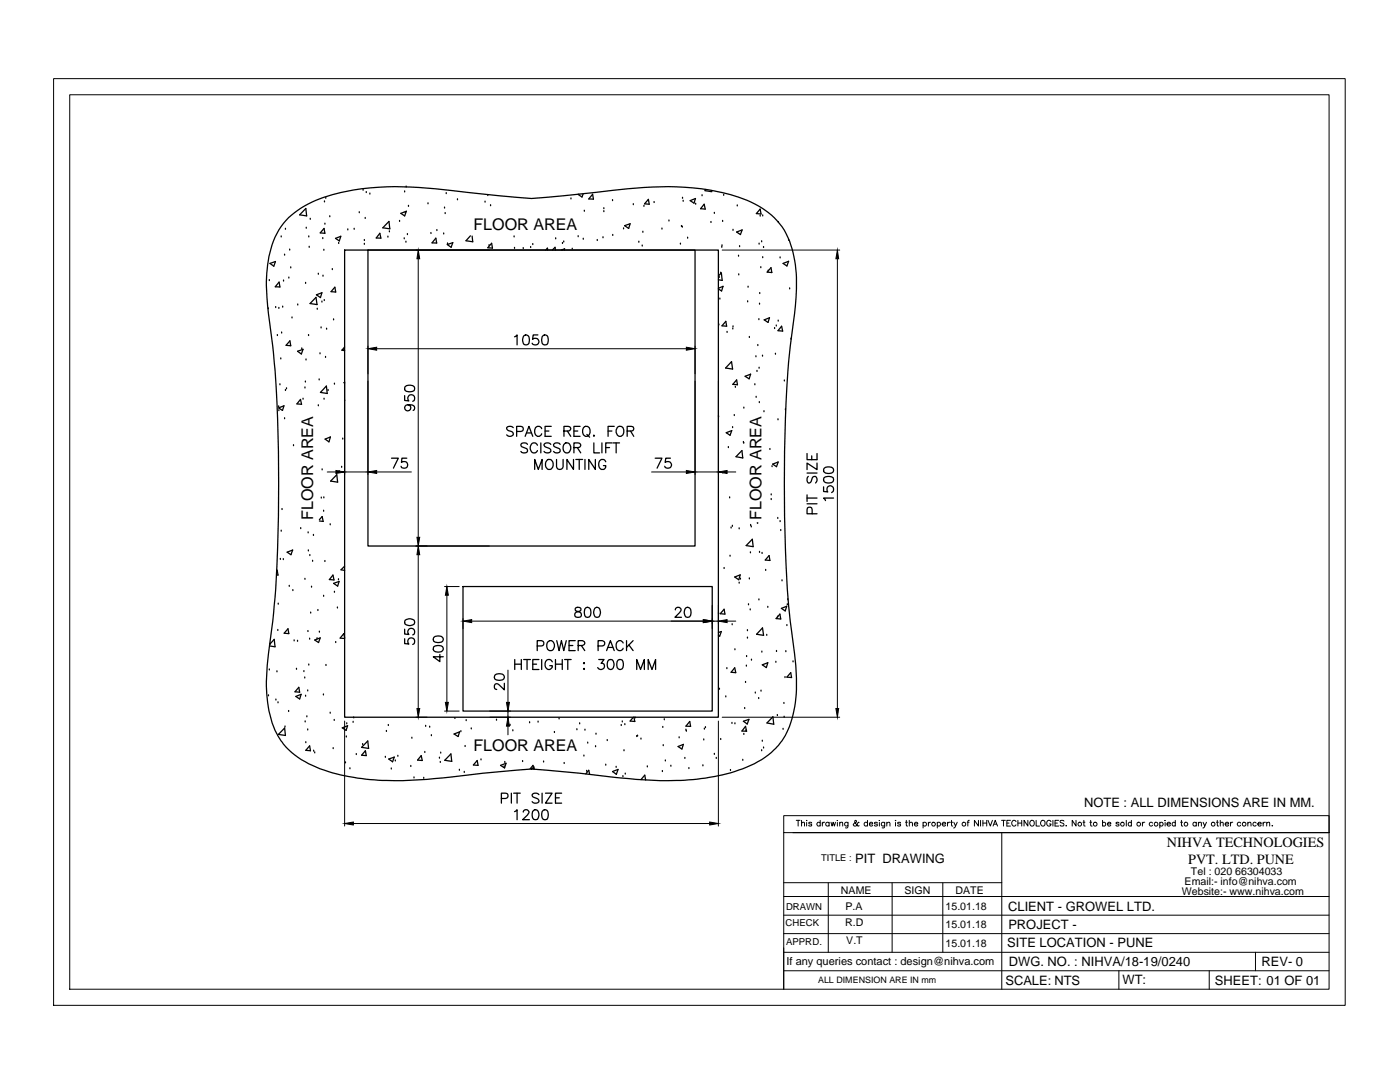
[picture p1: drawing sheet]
<svg xmlns="http://www.w3.org/2000/svg" width="279mm" height="216mm" viewBox="0 0 279 216" stroke-linecap="round" stroke-linejoin="round" font-family="sans-serif">
<!-- layer: 0 -->
<g fill="none" stroke="#000" stroke-width=".25">
<path d="M65 39.6h.1M72.5 38h.1M73.1 38.4h.1M73.8 38.7h.1M80.8 38.3h.1M81.1 37.3h.1M89.1 38.6h.1M91.3 39.9h.1M97.4 39h.1M113.9 39.7h.1M116.4 38.6l-.3 .7-.7-.5h.1M118.3 38.8l.1 .9h-.9z"/>
<path d="M129.4 39.8l.2 1-1-.1zM136.2 39.6h.1M140.1 39.1h.1M140.9 37.8l-.2 .2 1.4 .3-.1-.3M144.4 39h.1M53.7 56h.1M53.9 52.6l1.1-.4-.4 .9zM55.7 56.3l.2 1-1-.1zM56.1 47.3h.1M56.6 56.1h.1M56.8 50.9h.1M57 45.7h.1"/>
<path d="M57.6 43.4a23.4 23.4 0 0 1 12.1-5.3 58.6 58.6 0 0 1 17.1-.4l12.8 1.4 6.5 .5 9.6-.9a149.6 149.6 0 0 1 17.7-1.5 38.2 38.2 0 0 1 17.9 3.8 13.6 13.6 0 0 1 7.1 10.2 37.2 37.2 0 0 1 0 13 180.7 180.7 0 0 0-1.8 25.8 252.3 252.3 0 0 0 1.3 35.6 63.6 63.6 0 0 1 1 10.4 19.5 19.5 0 0 1-3.1 12.1 17 17 0 0 1-9.2 5.9 48.5 48.5 0 0 1-18.1 1.6l-22.4-2.2-9.7 .9a106.5 106.5 0 0 1-21.7 1.3 33.5 33.5 0 0 1-14.6-4 13.7 13.7 0 0 1-6.4-9.8 37.2 37.2 0 0 1 .1-13 181.6 181.6 0 0 0 1.8-25.8 258.3 258.3 0 0 0-1.4-35.6 60.5 60.5 0 0 1-1-12.9 16.8 16.8 0 0 1 4.4-11.1zM57.6 55.5h.1M57.8 49.9h.1M58 53.5h.1M61 56.5h.1M61 41.6l.2 1.5-1.4-.2zM61.1 45.5h.1M61.6 47.3h.1M61.7 49.3h.1M61.9 43.8h.1M63.1 59.3l.2 1.5-1.4-.2zM63.1 58.8l1.1-.4-.2 1z"/>
<path d="M63.5 54.7h.1M64.4 47.6h.1M64.5 55.1h.1M64.6 49.9h.1M64.7 45.6l.1 1-.9-.1zM64.7 60h.1M64.8 40.3h.1M64.8 44.7h.1M65.8 43.3h.1M66.3 53.8h.1M66.8 57.3l.2 1-.9-.1zM67 47.6l1-.5-.3 1z"/>
<path d="M67.6 48.6h.1M68.8 49.9h74.6v93.2h-74.6zM69.4 45.9h.1M70.7 45.7h.1M71.7 42.4h.1M72.7 48h.1M72.7 48.8h.1M72.9 43.6h.1M73.4 49.9h65.3v59.1h-65.3zM75.8 46.6l.2 .9h-.9zM77.4 47.3h.1M77.6 44.2l.2 1.5-1.4-.2z"/>
<path d="M77.7 46.3h.1M79.7 44.2h.1M80 42.6l1.1-.5-.3 1zM80.7 47.7h.1M80.9 42.5h.1M81 48.3h.1M81.3 46.8h.1M81.5 41.2h.1M85.4 40.7h.1M86 46.6h.1M87 47.5l.2 1h-1zM87.2 46h.1"/>
<path d="M88.5 46.7h.1M88.7 41.5h.1M88.8 42.6h.1M89.3 48.8l1.1-.4-.4 .9zM89.3 48.7h.1M93.9 47.1l-.9 .9 1.3 .2-.1-1.1M96.8 40.3h.1M97.6 49h.1M97.9 41h.1M98.1 48.5l.2 1-.9-.1zM102.6 47.3h.1M102.7 49.6h.1"/>
<path d="M104.4 49.6h.1M105.9 49.4h.1M106.3 48.8h.1M108.9 49.9l.3-.4 .1 .4M110.2 49.9l.6-.6 .1 .6M110.9 47.7h.1M112 49.9l.7-.3-.1 .3M112.3 48.6h.1M112.5 48.3h.1M114.2 49.7h.1M115.4 47.2h.1M116.4 47.7h.1"/>
<path d="M116.6 42.1h.1M119.2 48h.1M120.3 47.4h.1M120.5 41.6h.1M120.5 42.2h.1M122.2 40h.1M122.3 47h.1M124.4 45.7h.1M124.7 45l1.1-.4-.3 1zM126.4 40.8h.1M127.5 48.3h.1M128.2 49.1h.1"/>
<path d="M128.3 46.3h.1M128.5 41.2h.1M130.5 40.4h.1M132.1 45.7h.1M133.5 44.1h.1M135.8 48.7h.1M136 45.2h.1M136.2 45.3h.1M136.3 40.2h.1M137.2 47.5h.1M137.7 40l1.1-.4-.3 .9zM138.8 40.8h.1"/>
<path d="M140.5 40.8l.2 .9-.9-.1zM141.9 44.4h.1M142.6 42.6h.1M143.4 55.1l.6-.6 .1 1.5-.7-.2M143.4 57.5l.9-.4-.3 1-.6-.5M143.5 55.4h.1M143.7 59.7h.1M143.8 54.5h.1M144 49.3h.1M144.1 49.1h.1M144.2 44.2h.1M146.3 46h.1"/>
<path d="M147 46.3l1.1-.4-.3 .9zM147.1 41.1h.1M147.4 51.1h.1M147.4 54.8h.1M147.6 49.2h.1M149.3 57.3h.1M151.5 48.7h.1M151.6 58.6h.1M151.7 43.1h.1M151.7 41.7l.2 1-1-.1zM151.8 53.4h.1M152 48.2h.1"/>
<path d="M152.2 43.1h.1M152.2 51.4h.1M152.4 49.4h.1M153.3 54.1h.1M153.9 53.4l.1 1-.9-.1zM155.3 44.4h.1M155.7 51.5h.1M156.3 52.6l1.1-.5-.4 1zM157.4 47.9h.1M157.6 57.6h.1M53.5 61.6h.1M55 61.4h.1"/>
<path d="M55.4 67h.1M55.7 61.5h.1M55.9 76.8h.1M56 71.6h.1M56.2 66.4h.1M56.4 61.3h.1M57 77.9h.1M57.2 77.6h.1M57.9 68l.1 1-.9-.1zM58.3 63.4h.1M59.4 70.1l1.1-.4-.4 .9zM59.4 60.9h.1"/>
<path d="M60 79.7l.2 1-.9-.1zM60.2 69.6h.1M60.5 79.7h.1M60.9 77.4h.1M60.9 76.2h.1M61.1 71.8h.1M61.6 67h.1M63.3 61.7h.1M63.7 75.8h.1M63.9 70.6h.1M64.1 65.4h.1M64.2 60.3h.1"/>
<path d="M64.7 79.7h.1M65 71.3h.1M65.1 77l.2 1.5-1.3-.2zM65.2 65.7h.1M65.5 77.9h.1M66.6 63.8h.1M66.7 76.7h.1M68.5 70h.1M68.8 80h.1M68.8 69.2l-.6 .7h.6M68.8 76.3l-.1 .1h.1M80.8 78.9v1l.8 .1a.7 .7 0 0 1 0-1.1 .7 .7 0 0 1 1 .2 .7 .7 0 0 1-.2 1"/>
<path d="M80.8 77.2a1.28 1.28 0 0 1 1.9 .2v.2a1.08 1.08 0 0 1-1.6 .5 .64 .64 0 0 1-.3-.9zM102.7 67.2l.5-.4v2M104.6 67a.64 .64 0 0 1 1 .2 1.66 1.66 0 0 1-.2 1.5 .67 .67 0 0 1-1-.2 1.5 1.5 0 0 1 .2-1.5zM107.3 66.8h-.9l-.1 .9a.72 .72 0 0 1 1.1 0 .72 .72 0 0 1-.1 1.1 .72 .72 0 0 1-1.1-.3M108.4 67a.59 .59 0 0 1 .9 .2 1.83 1.83 0 0 1-.1 1.5 .71 .71 0 0 1-1-.2 1.66 1.66 0 0 1 .2-1.5zM143.5 64.8h.1M144.9 64.1l.1 1-.9-.1zM145.1 66.3h.1M146 72.2l.2 1.4-1.4-.2zM146.2 65.6h.1M146.3 65.2h.1M146.8 77.3h.1"/>
<path d="M147 75.8l.2 1-1-.1zM148.7 75.1l1.1-.4-.3 .9zM149.2 60.2h.1M149.5 67.3h.1M150.7 76.8h.1M150.9 71.2h.1M150.9 79.3h.1M151.1 74.1h.1M151.2 68.9h.1M151.5 63.8h.1M151.5 73.5h.1M151.6 60.7h.1"/>
<path d="M152.2 71.1h.1M152.5 63.8l1.1-.4-.3 .9zM154.6 65.6h.1M154.8 70.7h.1M154.9 65.1h.1M155.3 64.1h.1M156 65.1l.2 1-.9-.1zM156.5 76h.1M157.8 67.7h.1M55.6 81.2h.1M55.6 81.4l1.1-.4-.3 .9zM55.7 81.9h.1"/>
<path d="M56.8 83.6h.1M58.6 88.9h.1M63.5 81h.1M64.1 99.4h.1M64.3 93.8h.1M64.6 99.3h.1M64.9 87.6l1-.4-.3 1zM67.2 94.7l.2 1.5-1.4-.2zM67.7 94.1h.1M68.2 93.2h.1M68.4 87.6h.1M78.1 91.4h1.4l-1 2"/>
<path d="M81.2 91.4h-1l-.1 .9a.7 .7 0 0 1 1.1-.1 .7 .7 0 0 1-.1 1.1 .7 .7 0 0 1-1.1-.3M81.4 80.8a.61 .61 0 0 1 .5 .8 .61 .61 0 0 1-.9 .2 .61 .61 0 0 1 .1-1 1.79 1.79 0 0 1 1.6 .3 .59 .59 0 0 1-.2 .8M102.4 85.3a.75 .75 0 0 0-1.3 .2l.4 .4 .6 .2a.47 .47 0 0 1 .3 .4 .47 .47 0 0 1-.2 .4 .8 .8 0 0 1-1.1-.1M103.1 86.1h.9a.51 .51 0 0 0 .4-.5 .51 .51 0 0 0-.4-.5h-.9v2M104.8 87.1l.8-2 .7 2M105.1 86.4h.9M105.3 88.7a.73 .73 0 0 0-.7-.4 .73 .73 0 0 0-.6 .5l.1 .3 1 .4 .2 .6a.84 .84 0 0 1-1.3 0M106.7 93.7v-2l.7 2 .8-2v2M107.3 88.8a.74 .74 0 0 0-.9-.4 .74 .74 0 0 0-.6 .7v.5a.74 .74 0 0 0 .6 .8 .74 .74 0 0 0 .9-.5M107.9 88.4v2M108.1 85.5a.72 .72 0 0 0-.8-.4 .72 .72 0 0 0-.6 .7 .92 .92 0 0 0 .9 1.3l.5-.5M108.8 86h.7"/>
<path d="M109.2 91.8a.99 .99 0 0 1 1.3 .6 .99 .99 0 0 1-.7 1.3 1.04 1.04 0 0 1-1-.8 1.04 1.04 0 0 1 .4-1.1zM109.9 88.7a.77 .77 0 0 0-1.3 .1l.2 .3 .9 .4 .2 .3a.74 .74 0 0 1-.6 .6 .74 .74 0 0 1-.7-.3M110 85.1h-1.2v2h1.2M111.1 91.7v1.4a.66 .66 0 0 0 .6 .6 .66 .66 0 0 0 .7-.6v-1.4M111.8 88.7a.73 .73 0 0 0-.7-.4 .73 .73 0 0 0-.6 .5 1.25 1.25 0 0 0 1.1 .7l.2 .6a.84 .84 0 0 1-1.3 0M112.6 86l1.1-.1a.44 .44 0 0 0 0-.7l-1.1-.1v2M112.6 88.7a.75 .75 0 0 1 .8-.3 .75 .75 0 0 1 .5 .7v.5a.76 .76 0 0 1-.8 .8 .76 .76 0 0 1-.7-.8zM113.2 86l.7 1.1M114.5 91.7v2l-1.4-2v2M114.5 89.3l1.2-.1 .2-.4-.2-.3-.3-.1h-.9v2M114.5 86h.8M114.9 91.7h1.4"/>
<path d="M115.2 89.3l.7 1.1M115.6 91.7v2M115.8 85.1h-1.3v2h1.3M116.4 85.3a.74 .74 0 0 1 .9-.2 .74 .74 0 0 1 .5 .7 .92 .92 0 0 1-1 1.3l-.1-.2a1.24 1.24 0 0 1-.3-1.6zM116.7 91.7v2M117.1 86.7l.6 .5M118.4 86.9h.2l-.1 .2zM118.5 88.4v2h1.2M118.8 91.7v2l-1.3-2v2M120.1 88.4v2M120.9 92.1a.72 .72 0 0 0-.8-.4 .72 .72 0 0 0-.6 .7 .88 .88 0 0 0 .2 1 .88 .88 0 0 0 .9 .2l.3-.4v-.3h-.5M120.9 89.3h.8"/>
<path d="M121.4 86h.7M122.1 88.4h-1.2v2M122.3 88.4h1.3M122.6 85.1h-1.2v2M123 88.4v2M123.2 85.3a.74 .74 0 0 1 .8-.2 .74 .74 0 0 1 .5 .7 .92 .92 0 0 1-.9 1.3l-.4-.3a1.2 1.2 0 0 1 0-1.5zM125.2 86l1.1-.1 .2-.3-.1-.4-.4-.1h-.8v2M125.8 86l.7 1.1M130.8 91.4h1.3l-1 2M133.8 91.4h-.9l-.2 .9a.72 .72 0 0 1 1.1-.1 .72 .72 0 0 1-.1 1.1 .72 .72 0 0 1-1-.3M143.4 83.2h.1M144.3 94.4h.1"/>
<path d="M144.9 86.3l1.1-.4-.3 1zM145.4 89.3h.1M145.6 99.3h.1M146.2 85.3h.1M146.5 82.9h.1M148.1 89.9l.1 1.5-1.3-.3zM148.4 88.3h.1M148.4 81.4h.1M148.4 88.3v.1M151.5 80.3h.1M152.5 82.2h.1M153.7 89.7h.1"/>
<path d="M153.9 98.7h.1M153.9 99.7h.1M154.1 93.1h.1M154.2 92.6l1.1-.4-.3 .9zM155.3 83.8h.1M156.7 81.8h.1M161.1 90.5v1.2h2v-1.2M161.1 99.4h2M161.1 98.7v1.4M161.1 94.4h2M161.3 95.1a.75 .75 0 0 0 .2 1.3l.3-.2 .3-.8a.49 .49 0 0 1 .8-.2 .85 .85 0 0 1-.1 1.2M162 91v.7"/>
<path d="M163.1 92.4v1.3l-2-1.3v1.3M164.4 97.1v1l.8 .1a.71 .71 0 0 1 0-1.1 .71 .71 0 0 1 1.1 .2 .71 .71 0 0 1-.3 1M164.5 95.3a1.72 1.72 0 0 1 1.8 0 .69 .69 0 0 1-.3 1 1.66 1.66 0 0 1-1.5-.2zM164.5 93.5a1.28 1.28 0 0 1 1.9 .2v.2a1.16 1.16 0 0 1-2 0zM166.4 99.4h-2l.3 .5M55.2 113.9l.1-.1 .2 1-.3-.1M56 111.6h.1M56.1 106h.1M56.3 101.7h.1M56.5 111.7h.1M57.3 110.2l1.1-.4-.3 .9zM57.7 117h.1"/>
<path d="M58.4 117.8h.1M60 105.5h.1M60.9 115.6h.1M61.5 106.3h.1M61.5 109.9h.1M61.8 110.9h.1M62.2 117.2h.1M62.4 112h.1M62.6 106.8h.1M63.7 103.7l.6-.6 .2 .9h-.8M64.6 119h.1M64.6 102h.1"/>
<path d="M64.8 112h.1M65.9 104.7h.1M66.4 114.8l.3 .9-1-.1zM66.6 116.4l1.1-.4-.3 1zM66.7 118.2h.1M67.5 115.7h.1M68.8 113l-.7 .7 .7 .1M92.4 117h49.7v24.9h-49.7zM144.5 113.4h.1M145.7 111h.1M145.9 105.4h.1M146.2 105h.1"/>
<path d="M146.6 115.1l1.1-.4-.3 1zM147.5 116.4h.1M147.5 105.5h.1M147.8 115.6h.1M149.5 115.5h.1M149.8 110.3h.1M149.8 104.8h.1M149.9 105.1h.1M150.1 107.6l.2 1.5-1.4-.2zM151.1 104.3h.1M151.5 119.7h.1M151.6 110.2h.1"/>
<path d="M152.1 110.4h.1M152.8 113.8h.1M153.5 110.9l.2 .9-1-.1zM155.2 103.4h.1M155.7 104.1h.1M155.8 105.9h.1M156.1 115.9h.1M157.2 119.7h.1M161.1 100.5h2M162.1 102.5l-.1-1.1-.3-.2-.5 .1-.1 .4v.8h2M53.6 138.8h.1M53.7 133.7h.1"/>
<path d="M53.8 128.6l.9-1 .2 1.5-1.1-.2M54 128.5h.1M55.1 139.7h.1M55.3 134.1h.1M55.4 125.8h.1M55.5 120.6h.1M57.5 125.5l.1 .9h-.9zM58.7 127.9h.1M59 139l1.1-.5-.3 1zM59.2 133.5h.1M59.4 128h.1M59.6 137.1l.2 1-.9-.1z"/>
<path d="M60.6 134h.1M60.8 135.3h.1M61 138.9h.1M61.4 137.9h.1M61.5 126h.1M61.6 132.7h.1M61.8 127.5h.1M62 122.3h.1M62.8 127.7l1.1-.4-.3 .9zM63.3 127.5h.1M63.4 121.8h.1M63.7 126.1h.1"/>
<path d="M64.5 138.7h.1M65.1 132.8h.1M67 128.2h.1M67.3 121.3h.1M68.8 127.2l-.2-.8-.7 .9 .9 .1M80.8 127.5v.9l.8 .1a.7 .7 0 0 1 0-1 .7 .7 0 0 1 1 .1 .7 .7 0 0 1-.2 1M80.8 125.5v1l.8 .1a.7 .7 0 0 1 0-1 .7 .7 0 0 1 1 .1 .7 .7 0 0 1-.2 1M80.8 123.8a1.52 1.52 0 0 1 1.9 0 .64 .64 0 0 1-.3 .9 1.01 1.01 0 0 1-1.6-.6zM86.6 129.1a1.33 1.33 0 0 1 1.9 .3v.2a1.16 1.16 0 0 1-2 0zM86.6 127.2a1.28 1.28 0 0 1 1.9 .3v.2a1.33 1.33 0 0 1-1.9 .3zM87.8 130.6v1.4l-1.3-1h2M98.7 134.7a1.26 1.26 0 0 1 2 .3v.2a.91 .91 0 0 1-1.2 .5h-.5a.64 .64 0 0 1-.3-1z"/>
<path d="M100.7 136.3v1.4l-1-1a.62 .62 0 0 0-.9-.2 .7 .7 0 0 0 0 1l.3 .1M102.7 131.6v2M102.7 132.5h1.3M104 131.6v2M104.5 131.6h1.4M105.2 131.6v2M106.3 132.5h.8M107.2 128.9h.9a.53 .53 0 0 0 .4-.4 .53 .53 0 0 0-.1-.5l-1.2-.2v2M107.6 131.6h-1.3v2h1.3M108.1 131.6v2M109.3 128.1a.83 .83 0 0 1 1.1-.1 .83 .83 0 0 1 .2 1.1 .76 .76 0 0 1-.7 .7 .76 .76 0 0 1-.8-.7zM110.2 132.1a.74 .74 0 0 0-.8-.5 .74 .74 0 0 0-.6 .8 .86 .86 0 0 0 .2 .9 .86 .86 0 0 0 .9 .2l.3-.4v-.3h-.5"/>
<path d="M110.9 132.5h1.3M110.9 131.6v2M111.1 127.8l.5 2 .4-2 .5 2 .5-2M112.2 131.6v2M112.7 131.6h1.3M113.3 131.6v2M113.6 128.8h.7M114.8 127.8h-1.2v2h1.2M114.9 121.3a.38 .38 0 0 0 .2 .6 .87 .87 0 0 1 .9 .9 .68 .68 0 0 1-.7 .4 .68 .68 0 0 1-.6-.7 1.23 1.23 0 0 1 1.2-.6v-.4a.72 .72 0 0 0-1-.2zM115.4 128.8h.8a.5 .5 0 0 0 .5-.6l-.5-.4h-.8v2M116 128.8l.7 1M116.4 133.5h.3l-.1 .1z"/>
<path d="M116.6 132.2v.2h-.2zM116.9 121.3a.64 .64 0 0 1 .9 .3 1.66 1.66 0 0 1-.2 1.5 .64 .64 0 0 1-.9-.3 1.75 1.75 0 0 1 .2-1.5zM118.8 121.3a.59 .59 0 0 1 .9 .3 1.01 1.01 0 0 1-.6 1.6 1.08 1.08 0 0 1-.5-1.6zM119.4 128.9h.8a.53 .53 0 0 0 .5-.5 .53 .53 0 0 0-.5-.6h-.8v2M119.5 131.6h1.1l-.6 .8a.66 .66 0 0 1 .6 .9 .66 .66 0 0 1-1.2 .1l-.1-.2M121.1 129.8l.7-2 .8 2M121.4 129.2h.9M121.5 131.7a.64 .64 0 0 1 .9 .3 1.01 1.01 0 0 1-.6 1.6 1.25 1.25 0 0 1-.3-1.9zM123.4 131.7a.64 .64 0 0 1 .9 .3 1.32 1.32 0 0 1-.4 1.6h-.3a1.28 1.28 0 0 1-.2-1.9zM124.4 128.3a.72 .72 0 0 0-.9-.5 .72 .72 0 0 0-.5 .8 .83 .83 0 0 0 .2 1.1 .83 .83 0 0 0 1.1-.1l.1-.2M125 127.8v2M125.5 128.7l.9 1.1"/>
<path d="M126.4 127.8l-1.4 1.4M127.1 133.6v-2l.7 2 .8-2v2M129.4 133.6v-2l.7 2 .7-2v2M134.8 121.7l.1-.3 .3-.2 .5 .1a.41 .41 0 0 1 .1 .6l-1.1 1.3h1.3M136.8 121.3a.64 .64 0 0 1 1 .3 1.66 1.66 0 0 1-.2 1.5 .64 .64 0 0 1-.9-.3 1.44 1.44 0 0 1 .1-1.5zM143.4 126.2l.6-.2-.4 .9-.2-.2M143.4 122.5h.1M143.6 137.5h.1M144.5 121.6l.2 .9h-1zM144.9 139.1h.1M145.1 133.4h.1M146.1 124.7h.1"/>
<path d="M146.6 133.3l.2 .9-.9-.1zM146.7 129.7h.1M148.8 136.2h.1M149 132.9h.1M149 131h.1M149.2 127.3h.1M149.2 125.8h.1M149.4 120.7h.1M149.7 121.7h.1M150 131.7h.1M150.7 138.3h.1M151.4 139.4h.1"/>
<path d="M151.9 137.9h.1M152 130.1h.1M152.1 132.7l1.1-.5-.3 1zM152.2 125.3l.2 1.5-1.4-.2zM153 126.8h.1M153.2 121.2h.1M154.8 132.2h.1M155 130h.1M155.2 123.1h.1M155.6 122.5l.2 1-.9-.1zM155.9 121.4l1.1-.4-.3 .9zM156.7 135.2h.1"/>
<path d="M156.8 130h.1M157 124.8h.1M157.1 120.7h.1M157.8 134.2l.2 1-1-.1zM158.3 132.1h.1M55.5 140.2h.1M56.8 145.3l.2 1.5-1.4-.3zM56.9 145.1h.1M57.6 142h.1M60.9 144h.1M61 148.2h.1M61.2 143h.1"/>
<path d="M61.4 145.7h.1M61.8 148.8l.2 1-1-.1zM62.6 149.9h.1M62.8 150.2h.1M65.9 142.3h.1M66.5 149.4h.1M66.7 143.7h.1M68.3 145.2l1.1-.4-.3 .9zM68.9 152.2h.1M69.1 147.1h.1M69.2 144.4h.1M69.8 153.4h.1"/>
<path d="M70.5 144.1h.1M70.6 143.2h.1M71.1 150.6h.1M72.4 148.6h.1M72.9 149.8l.2 1-.9-.1zM73.4 147.9l.2 1.4-1.4-.2zM76.9 151.1h.1M77.1 146h.1M77.5 144.8h.1M77.6 151.5l1.1-.4-.4 .9zM78.1 153.4h.1M78.9 151.8h.1"/>
<path d="M79.4 150.9h.1M82 152.9h.1M82.2 147.3h.1M82.6 155.2h.1M84.1 150.8l.2 1-1-.1zM84.6 155.3h.1M84.8 150.1h.1M84.9 144.9h.1M85.8 145.1h.1M86.1 146.8h.1M87.7 151.3h.1M87.9 152.1h.1"/>
<path d="M88 150.3h.1M90 150.4l.2 1.5-1.4-.2zM90.6 146.5l1.1-.5-.3 1zM90.8 143.4h.1M91.7 153.7h.1M92 146h.1M92.7 154.1h.1M92.8 149h.1M93 143.8h.1M94.1 145.4h.1M95.2 151.8l.2 .9-.9-.1zM96 151.6h.1"/>
<path d="M99.1 143.7h.1M99.9 152.7l1.1-.4-.3 .9zM100.1 159.3l1.1-.1a.53 .53 0 0 0 .2-.6 .53 .53 0 0 0-.5-.3h-.8v2M100.6 153h.1M100.7 152.1h.1M101.8 144.7h.1M102.1 158.3v2M102.3 145.8h.1M102.5 158.3h1.3M103.2 158.3v2M104.3 152h.1M105.7 144.2h.1"/>
<path d="M105.8 153.4l.6-.7 .1 .7M106.2 153.4l.3-.4 .1 .5M107.4 144.1h.1M107.6 158.6a.76 .76 0 0 0-.8-.4 .76 .76 0 0 0-.6 .5l.2 .3 .9 .4 .3 .6a.89 .89 0 0 1-1.4 0M108.2 158.3v2M108.5 152h.1M108.9 158.3h1.3l-1.3 2h1.3M110.6 146.2h.1M110.9 159.2h.7M111.6 143.5h.1M112.1 158.3h-1.2v2h1.2M112.6 152.3h.1"/>
<path d="M115.1 145.6h.1M115.7 144.4h.1M116.5 150.9h.1M116.7 145.7h.1M116.9 154.4l.6-.7 .2 .8M117.1 153.9h.1M117.3 148.3h.1M118.9 149h.1M118.9 146.5h.1M120.9 152.7h.1M121.2 147.8h.1M122.2 154l1.1-.5-.3 1z"/>
<path d="M123 153.1h.1M124 144.8h.1M124.2 144h.1M124.3 155h.1M124.5 149.8h.1M124.7 144.6h.1M124.8 154.5h.1M126.4 143.1l-.6 .8 .9 .1-.2-.9M126.7 143.1h.1M127.1 147h.1M127.2 146.9h.1M127.9 147.5h.1"/>
<path d="M127.9 155.6l.8-.9 .1 .9M129.2 153h.1M132.2 154h.1M132.3 145.1h.1M132.4 148.8h.1M132.6 143.6h.1M132.8 151.8h.1M133.9 152.9h.1M135.3 149l1.1-.5-.3 1zM135.5 147.2h.1M136.7 151.3h.1M136.9 145.7h.1"/>
<path d="M137 145.9h.1M137.5 153.4h.1M137.7 144l.1 .9h-.9zM140.3 152.8h.1M140.4 147.6h.1M140.6 145.5h.1M140.8 145.2h.1M142.6 150.5h.1M142.9 151.3h.1M143.8 147.6h.1M145.8 153.7h.1M146.1 144.3h.1"/>
<path d="M146.7 144.4h.1M148.2 151.7h.1M148.4 143.9l1.1-.4-.4 1zM148.4 146.5h.1M148.6 141.4h.1M148.8 144.9l.2 1h-.9zM148.9 145.8h.1M152 149.8h.1M152.1 147.9h.1M152.4 149.3h.1M154.2 143l.2 1.5-1.3-.2zM155.1 142.8h.1"/>
<path d="M156.3 145.5h.1M156.4 140.4h.1M156.5 143.1h.1M102.7 162l.5-.4v2M104.4 162l.4-.4 .6 .1a.38 .38 0 0 1 0 .6l-1.1 1.3h1.3M106.5 161.7a.59 .59 0 0 1 .9 .3 1.01 1.01 0 0 1-.6 1.6 .88 .88 0 0 1-.6-1.2zM108.4 161.7a.59 .59 0 0 1 .9 .3 1.83 1.83 0 0 1-.1 1.5 .68 .68 0 0 1-1-.3 1.56 1.56 0 0 1 .2-1.5z"/>
</g>
<g fill="none" stroke="#000" stroke-width=".2">
<path d="M10.7 15.7h257.8v184.9h-257.8zM13.9 18.9h251.3v178.5h-251.3zM83 49.9h14.6M83.5 51.6v55.6M144.1 49.9h23.5M167.1 51.6v89.8M68.8 76.1v18.6M73.4 69.1v5.5M73.4 76.1v18.6M75.2 69.6h61.8M138.7 69.1v5.5M138.7 76.1v18.6"/>
<path d="M143.4 76.1v18.6M65.3 94.2h1.7M68.8 94.2h4.6M75.2 94.2h6.9M130 94.2h7M138.7 94.2h4.7M145.1 94.2h1.7M83 109h14.6M83.5 110.7v30.7M88.7 117h2.9M89.2 118.8v21.4M92.4 123.4v2.1"/>
<path d="M94.1 123.9h46.3M101.4 133.7v6.5M142.1 120.8v4.7M142.1 123.9h1.3M143.4 120.8v3.6M145.1 123.9h1.7M68.8 143.9v20.9M83 143.1h2.2M88.7 141.9h2.9M97.7 143.1h4.2M97.7 141.9h4.2M101.4 141.9v1.2"/>
<path d="M101.4 144.9v1.7M143.4 143.9v20.9M144.1 143.1h23.5M70.5 164.3h71.1M156.4 162.8h108.8v3.3h-108.8zM156.4 178.9h108.8M156.4 166.1v31.3M156.4 176.1h43.5M158.2 166.1h107M158.9 163.7h.8M159.3 163.7v1.1M160 164.3l.2-.2h.3l.1 .7"/>
<path d="M160 163.7v1.1M160.9 163.7h.1M161 164.1v.7M162 164.2l-.2-.1-.4 .1 .6 .3v.3h-.4l-.2-.1M163.7 164.2a.37 .37 0 0 0-.6 0 .37 .37 0 0 0 0 .5 .37 .37 0 0 0 .6 0M163.7 163.7v1.1M164.1 164.1v.7M164.6 164.1h-.3l-.2 .3M165.3 176.1v13.9M165.5 164.2a.37 .37 0 0 0-.6 0 .37 .37 0 0 0 0 .5 .37 .37 0 0 0 .6 0M165.5 164.1v.7M165.8 164.1l.3 .7 .2-.7 .2 .7 .2-.7"/>
<path d="M167.1 163.7h.1M167.1 164.1v.7M167.6 164.3l.2-.2h.3l.1 .7M167.6 164.1v.7M169.2 164.1v.9l-.2 .2h-.3M169.2 164.2a.37 .37 0 0 0-.5 0 .37 .37 0 0 0 0 .5 .37 .37 0 0 0 .5 0M171.4 164.2l-.1-.1a.78 .78 0 0 1-.9 .7l-.1-.3 .6-.6-.1-.2-.2 .2v.2l.5 .7 .3-.1M173.1 164.2a.37 .37 0 0 0-.5 0 .37 .37 0 0 0 0 .5 .37 .37 0 0 0 .5 0M173.1 163.7v1.1M173.5 164.4h.6v-.1a.35 .35 0 0 0-.5-.1 .35 .35 0 0 0 0 .5 .35 .35 0 0 0 .5 0M175.1 164.2l-.2-.1-.4 .1 .5 .3v.3h-.3l-.2-.1M175.5 163.7h.1"/>
<path d="M175.5 164.1v.7M176.6 164.1v.9l-.2 .2h-.3M176.6 164.2a.37 .37 0 0 0-.6 0 .37 .37 0 0 0 0 .5 .37 .37 0 0 0 .6 0M177 164.3l.3-.2h.2l.1 .7M177 164.1v.7M178 176.1v13.9M178.7 163.7h.1M178.7 164.1v.7M179.7 164.2l-.2-.1-.4 .1 .6 .3v.3h-.3l-.3-.1M180.7 164.1h.4M180.9 163.7v.9v.2h.2M181.5 164.3l.3-.2h.2l.1 .7"/>
<path d="M181.5 163.7v1.1M182.5 164.4h.7a.38 .38 0 0 0-.5-.2 .38 .38 0 0 0-.2 .5 .38 .38 0 0 0 .5 .1l.2-.1M184.2 164.2a.37 .37 0 0 1 .6 0 .37 .37 0 0 1 0 .5 .37 .37 0 0 1-.6 0M184.2 164.1v1.1M185.3 164.1v.7M185.7 164.1h-.3l-.1 .3M187.1 164.2a.37 .37 0 0 1 .5 0 .37 .37 0 0 1 0 .5 .37 .37 0 0 1-.5 0M187.1 164.1v1.1M188 164.4h.7a.34 .34 0 0 0-.3-.4 .34 .34 0 0 0-.4 .4l.2 .4h.3l.2-.1M188.2 176.1v13.9M189.1 164.1v.7M189.6 164.1h-.3l-.2 .3"/>
<path d="M189.7 164.1h.4M189.9 163.7v.9v.2h.2M190.4 164.1l.3 .7 .3-.7M190.7 164.8l-.4 .4M193 164.1h.4M193.4 163.7l-.2 .2v.9M195.3 163.7v1.1l-.8-1.1v1.1M195.7 163.7v1.1M196.2 163.7v1.1M196.2 164.2h.7M196.9 163.7v1.1M197.2 163.7l.4 1.1 .5-1.1"/>
<path d="M198.2 164.8l.4-1.1 .5 1.1M198.4 164.5h.5M199.9 163.7h.7M199.9 166.1v31.3M200.3 163.7v1.1M200.9 164.2h.5M201.7 163.7h-.8v1.1h.8M202.8 163.9a.44 .44 0 0 0-.5-.2 .44 .44 0 0 0-.4 .4v.3a.44 .44 0 0 0 .4 .4 .44 .44 0 0 0 .5-.2M203.1 164.2h.8M203.1 163.7v1.1M203.9 163.7v1.1M205.1 163.7v1.1l-.7-1.1v1.1"/>
<path d="M205.6 163.9l.3-.2a.56 .56 0 0 1 .5 .6 .56 .56 0 0 1-.6 .5l-.3-.4zM206.8 163.7v1.1h.7M207.8 163.9l.2-.2a.56 .56 0 0 1 .6 .6 .56 .56 0 0 1-.7 .5l-.2-.4zM209.7 163.9a.44 .44 0 0 0-.4-.2 .44 .44 0 0 0-.4 .4v.3a.42 .42 0 0 0 .4 .4 .42 .42 0 0 0 .4-.4h-.2M210.1 163.7v1.1M210.6 164.2h.4M211.3 163.7h-.7v1.1h.7M212.3 163.9l-.2-.2h-.4l-.1 .4 .6 .2 .1 .4-.2 .1-.5-.1M212.7 164.8h.1zM214.7 163.7v1.1l-.7-1.1v1.1M216.1 164.1h.4M216.3 163.7v.9l.1 .2h.2"/>
<path d="M217.5 164.1h.4M217.7 163.7v1.1h.3M220 164.2a.35 .35 0 0 1 .6 0 .35 .35 0 0 1 0 .5 .35 .35 0 0 1-.6 0M220 163.7v1.1M221 164.4h.7a.34 .34 0 0 0-.4-.4 .34 .34 0 0 0-.3 .4l.2 .4h.3l.2-.1M223.3 164.2l-.2-.1-.4 .1 .6 .3v.3h-.4l-.2-.1M224.8 163.7v1.1M225.8 164.2a.35 .35 0 0 0-.5 0 .35 .35 0 0 0 0 .5 .35 .35 0 0 0 .5 0M225.8 163.7v1.1M228 164.1v.7M228.5 164.1h-.3l-.2 .3M230 164.2a.37 .37 0 0 0-.5 0 .37 .37 0 0 0 0 .5 .37 .37 0 0 0 .5 0"/>
<path d="M231.5 164.2a.37 .37 0 0 1 .5 0 .37 .37 0 0 1 0 .5 .37 .37 0 0 1-.5 0M231.5 164.1v1.1M232.5 163.7h.1M232.5 164.1v.7M232.9 164.4h.7a.38 .38 0 0 0-.5-.2 .38 .38 0 0 0-.2 .5 .38 .38 0 0 0 .6 .1l.1-.1M234.6 164.2a.35 .35 0 0 0-.6 0 .35 .35 0 0 0 0 .5 .35 .35 0 0 0 .6 0M234.6 163.7v1.1M235.6 164.1h.4M235.8 163.7v.9v.2h.2M238.7 164.2a.37 .37 0 0 0-.5 0 .37 .37 0 0 0 0 .5 .37 .37 0 0 0 .5 0M238.7 164.1v.7M239.2 164.3l.3-.2h.2l.1 .7"/>
<path d="M239.2 164.1v.7M240.1 164.1l.3 .7 .4-.7M240.4 164.8l-.3 .4M242.8 164.1h.3M242.9 163.7v.9l.1 .2h.2M243.5 164.3l.3-.2h.3v.7M243.5 163.7v1.1M244.5 164.4h.7a.34 .34 0 0 0-.4-.4 .34 .34 0 0 0-.3 .4l.2 .4h.3l.2-.1M245.6 164.1v.7M246 164.1h-.3l-.1 .3M247.6 164.2a.37 .37 0 0 0-.6 0 .37 .37 0 0 0 0 .5 .37 .37 0 0 0 .6 0M249 164.3l.3-.2h.3l.1 .7"/>
<path d="M249 164.1v.7M250.7 164.2a.35 .35 0 0 0-.5 0 .35 .35 0 0 0 0 .5 .35 .35 0 0 0 .5 0M251 164.4h.7a.34 .34 0 0 0-.3-.4 .34 .34 0 0 0-.4 .4l.2 .4h.3l.2-.1M252.1 164.1v.7M252.5 164.1h-.2l-.2 .3M252.8 164.3l.3-.2h.3v.7M252.8 164.1v.7M253.9 164.7v.1zM156.4 190h108.8M156.4 186.3h108.8M156.4 182.6h108.8M156.4 193.7h108.8"/>
<path d="M223.3 193.7v3.7M241.3 193.7v3.7M250.6 190v3.7"/>
<circle cx="186.3" cy="164.4" r=".37"/>
<circle cx="192.4" cy="164.4" r=".38"/>
<circle cx="215.5" cy="164.4" r=".37"/>
<circle cx="218.6" cy="164.4" r=".38"/>
<circle cx="224" cy="164.4" r=".37"/>
<circle cx="227.3" cy="164.4" r=".38"/>
<circle cx="230.7" cy="164.4" r=".39"/>
<circle cx="236.7" cy="164.4" r=".37"/>
<circle cx="242.1" cy="164.4" r=".38"/>
<circle cx="248.3" cy="164.4" r=".38"/>
</g>
<g fill="#000" stroke="#000" stroke-width=".2">
<path d="M83.5 49.9l.3 1.7h-.6zM167.1 49.9l.3 1.7h-.6zM73.4 69.6l1.8-.3v.6zM137 69.3l1.7 .3-1.7 .3zM67 93.9l1.8 .3-1.8 .3zM73.4 94.2l1.8-.3v.6zM137 93.9l1.7 .3-1.7 .3zM143.4 94.2l1.7-.3v.6zM83.2 107.2h.6l-.3 1.8zM83.5 109l.3 1.7h-.6zM89.2 117l.3 1.8h-.6zM92.4 123.9l1.7-.3v.6z"/>
<path d="M140.4 123.6l1.7 .3-1.7 .3zM143.4 123.9l1.7-.3v.6zM83.2 141.4h.6l-.3 1.7zM88.9 140.2h.6l-.3 1.7zM101.4 143.1l.3 1.8h-.6zM101.1 140.2h.6l-.3 1.7zM166.8 141.4h.6l-.3 1.7zM68.8 164.3l1.7-.3v.6zM141.6 164l1.8 .3-1.8 .3z"/>
</g>
<g font-size="3.2">
<text x="94.5" y="45.8">FLOOR AREA</text>
<text x="62.5" y="103.7" transform="rotate(-90 62.5 103.7)">FLOOR AREA</text>
<text x="152" y="103.7" transform="rotate(-90 152 103.7)">FLOOR AREA</text>
<text x="94.5" y="149.9">FLOOR AREA</text>
</g>
<g font-size="2.8">
<text x="232.9" y="169.1">NIHVA TECHNOLOGIES</text>
<text x="237.1" y="172.4">PVT. LTD. PUNE</text>
</g>
<g font-size="2.6">
<text x="216.4" y="161.1">NOTE : ALL DIMENSIONS ARE IN MM.</text>
<text x="170.7" y="172.2">PIT DRAWING</text>
<text x="201.2" y="181.7">CLIENT - GROWEL LTD.</text>
<text x="201.2" y="185.4">PROJECT -</text>
<text x="201" y="189">SITE LOCATION - PUNE</text>
<text x="200.6" y="196.5">SCALE: NTS</text>
<text x="201.3" y="192.7">DWG. NO. : NIHVA/18-19/0240</text>
<text x="224" y="196.4">WT:</text>
<text x="242.5" y="196.5">SHEET: 01 OF 01</text>
<text x="251.7" y="192.7">REV- 0</text>
</g>
<text font-size="2.2" x="157" y="192.5">If any queries contact : design@nihva.com</text>
<g font-size="2.1">
<text x="167.8" y="178.3">NAME</text>
<text x="180.5" y="178.3">SIGN</text>
<text x="190.7" y="178.3">DATE</text>
<text x="235.9" y="178.6">Website:- www.nihva.com</text>
<text x="236.4" y="176.7">Email:- info@nihva.com</text>
<text x="237.7" y="174.5">Tel : 020 66304033</text>
<text x="168.7" y="184.9">R.D</text>
<text x="168.7" y="181.5">P.A</text>
<text x="188.7" y="181.5">15.01.18</text>
<text x="188.7" y="185.2">15.01.18</text>
<text x="168.9" y="188.5">V.T</text>
<text x="188.7" y="188.9">15.01.18</text>
</g>
<g font-size="1.9">
<text x="163.9" y="171.8">TITLE :</text>
<text x="156.8" y="184.8">CHECK</text>
<text x="156.9" y="181.6">DRAWN</text>
<text x="156.9" y="188.5">APPRD.</text>
</g>
<text font-size="1.8" x="163.3" y="196.2">ALL DIMENSION ARE IN mm</text>
</svg>
